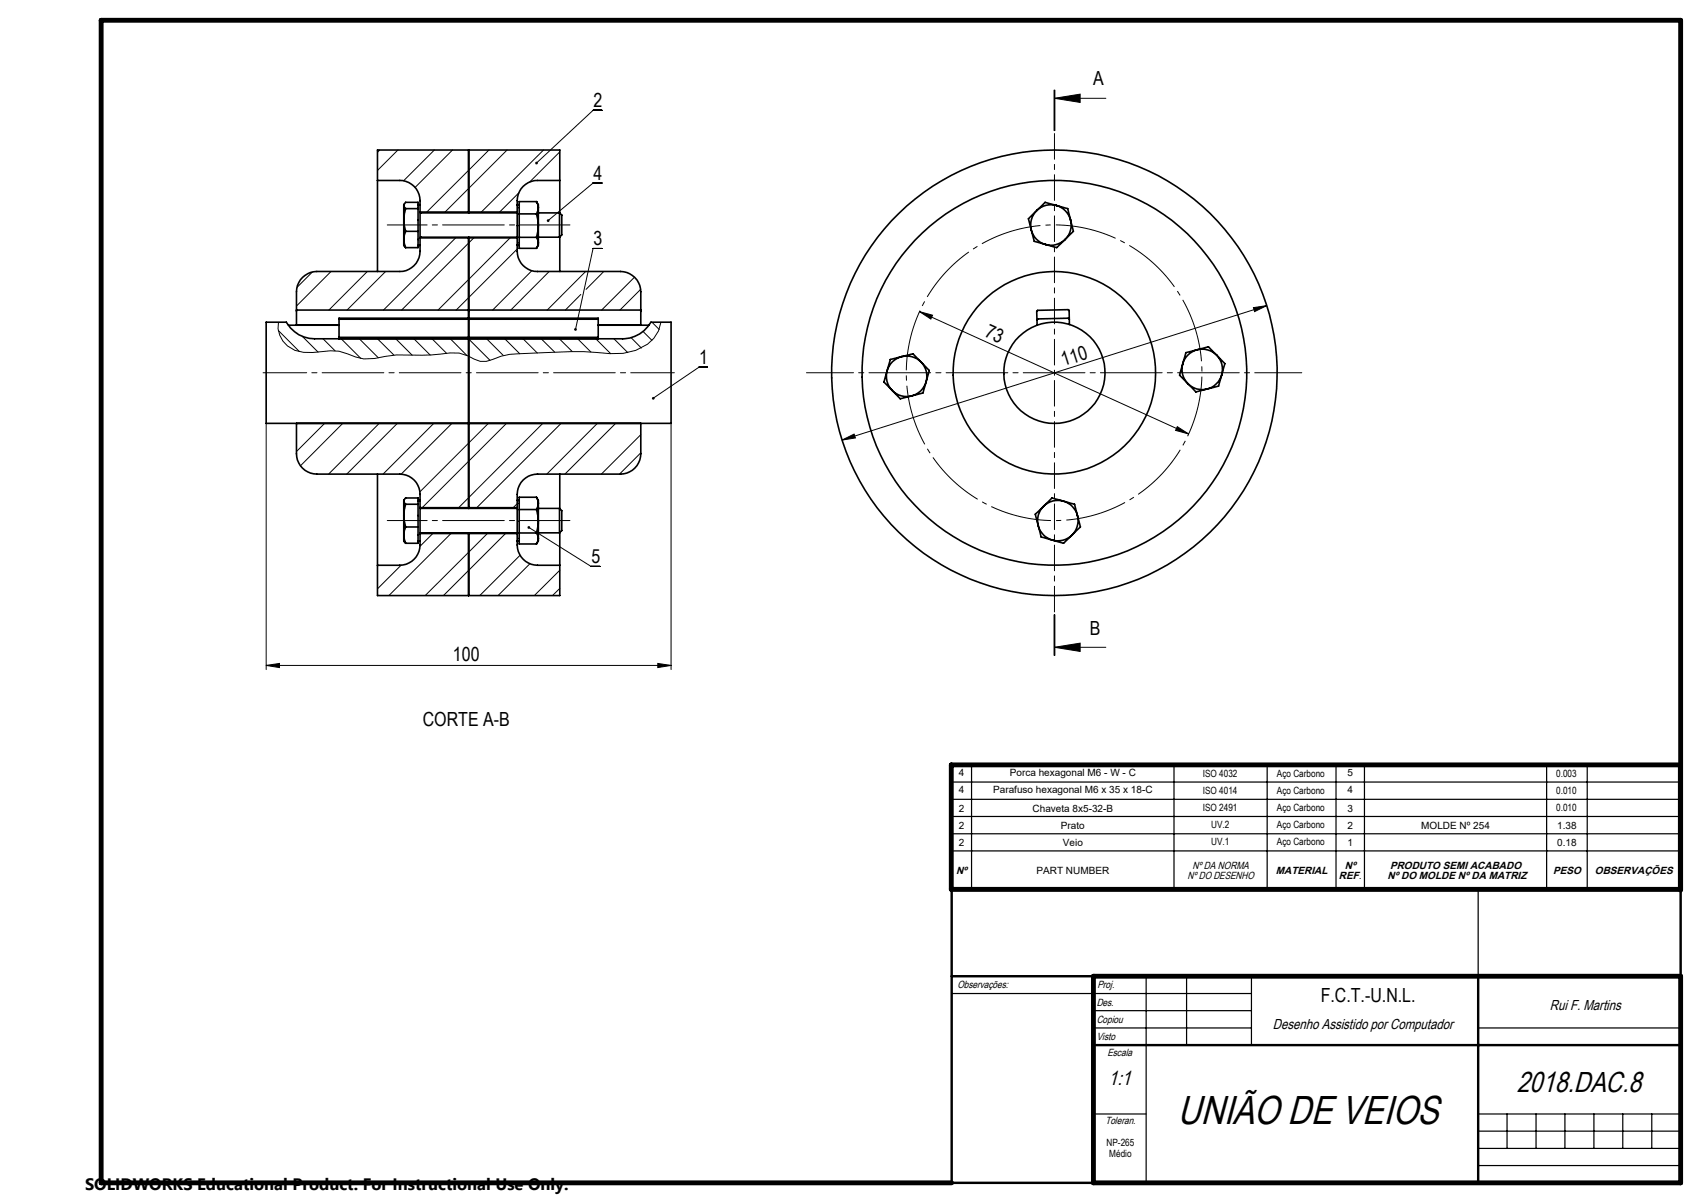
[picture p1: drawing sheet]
<svg xmlns="http://www.w3.org/2000/svg" width="420mm" height="297mm" viewBox="0 0 420 297" stroke-linecap="round" stroke-linejoin="round" font-family="sans-serif">
<g fill="none" stroke="#000" stroke-width=".25">
<path d="M93.8 37l-.6 .6M98.2 37l-5 5.1M107.2 37l-7.5 7.6M111.7 37l-9.2 9.3M120.7 37l-15.3 15.3M125.2 37l-15.3 15.3M134.2 37l-15.3 15.3M138.2 37.5l-7.4 7.4M148.6 27.2h-2.2l-13.9 13M260.3 22.3v10M260.3 24.3l6.4-1.1v2.1zM260.3 24.3h12.7"/>
<path d="M260.4 22.3v10M260.5 22.3v10M112.5 58.7l-17.8 17.8M117 58.7l-17.8 17.8M125.9 58.7l-17.7 17.8M128.1 47.6l-4.7 4.7M148.6 45.2h-2.2l-11.1 9.3M68.8 79.5a6.5 6.5 0 0 0 6.2 7.5l4.4-.2a12 12 0 0 1 8.4 1.3l2 .5 2.7-.1 5.4-.9a71.3 71.3 0 0 0 13.2-.5l2.3 .1 2.2 .7 3 1.3h1.5l3.6-1.3 2.1-.4 8.6-.4a79.5 79.5 0 0 1 16.2 .2 12.9 12.9 0 0 0 10.8-3.8l1.2-1.8 .6-2.2M77.1 67.2l-3.8 3.7M81.7 67l-8.5 8.6M90.7 67l-9.5 9.5M95.2 67l-9.5 9.5"/>
<path d="M127.7 61.5l-15.1 15M131.3 66.8l-9.7 9.7M135.6 67l-9.5 9.5M143.4 72.7l-3.8 3.8M144.6 67l-9.5 9.5M148.6 61.3h-2.2l-4.3 20M149.1 67l-4.4 4.4M156.7 68.4l-8.1 8.1M158.2 71.4l-5.1 5.1M161 79.5l1.8 1.8M227 76.9l66.5 30.2M227 76.9l3.3 .9-.5 1z"/>
<path d="M309.5 75.9l3.3-.4-3 1.4zM312.8 75.5l-104.9 33.2M68.7 81.6l5.2 5.2M74.6 83l3.9 3.9M79.8 83.6l2.9 3M84.2 83.6l4.9 4.9M88.7 83.6l4.7 4.7M93.2 83.6l4.1 4.1M97.7 83.6l4.1 4.1M102.2 83.6l4 4.1M106.7 83.6l3.6 3.6M111.2 83.6l4.1 4.2"/>
<path d="M115.7 83.6l5.3 5.4M120.2 83.6l4.1 4.2M124.6 83.6l3.7 3.7M129.2 83.6l3.5 3.6M133.6 83.6l3.3 3.3M138.1 83.6l3.2 3.2M142.6 83.6l3.3 3.3M147.1 83.6l3.7 3.7M151.6 83.6l3.4 3.5M155.8 83.4l2.6 2.5M158.8 81.8l2.2 2.2M174.7 90.7h-2.1l-11.3 7.6"/>
<path d="M65.7 104.5v60.8M80.2 104.5l-7 7M84.6 104.5l-10.4 10.5M93.6 104.5l-12.5 12.5M98.1 104.5l-12.5 12.5M107.1 104.5l-12.5 12.5M111.6 104.5l-12.5 12.5M120.6 104.5l-16.9 16.9M125.1 104.5l-20.9 20.8M134 104.5l-20.8 20.8M138.5 104.5l-20.8 20.8M147.5 104.5l-12.5 12.5"/>
<path d="M152 104.5l-12.5 12.5M158.2 107.3l-9.7 9.7M158.2 111.8l-5.2 5.2M165.7 104.5v60.8M207.9 108.7l3-1.5 .3 .9zM290.7 105.3l2.8 1.8-3.2-.8zM99.1 139.5l-5.9 5.9M106.9 131.7l-3.2 3.2M111.3 131.7l-15.3 15.3M120.3 131.7l-15.3 15.3M124.8 131.7l-15.3 15.3M127.7 124.4l-1 .9"/>
<path d="M128.4 137.1l-9.9 9.9M130.6 130.2l15.3 9.6h2.2M130.8 139.2l-7.8 7.8M138.2 140.8l-6.3 6.2M138.2 145.3l-1.8 1.7M260.3 151.8v10M260.3 159.8l6.4-1v2zM260.3 159.8h12.7M260.4 151.8v10M260.5 151.8v10zM65.7 164.3l3.3-.5v1zM65.7 164.3h100"/>
<path d="M162.4 163.8l3.3 .5-3.3 .5z"/>
</g>
<path d="M295.2 81.4a36.5 36.5 0 0 0-61.2-14.7 36.5 36.5 0 0 0 16.8 60.6 36.5 36.5 0 0 0 44.9-44.1l-.5-1.8" fill="none" stroke="#000" stroke-width=".25" stroke-dasharray="15.2 1.3 1.3 1.3" stroke-dashoffset="7.3" stroke-linecap="butt"/>
<g fill="none" stroke="#000" stroke-width=".3">
<path d="M234.9 193.1h180M234.9 197.3h180M239.9 188.8v30.8M289.9 188.8v30.8M312.9 188.8v30.8M329.9 188.8v30.8M336.9 188.8v30.8M381.9 188.8v30.8M391.9 188.8v30.8M234.9 201.6h180M234.9 205.8h180M234.9 210.1h180"/>
<path d="M365 219.8v21.2M235 245.3h74M270 249.5h39M270 253.8h39M283 241v51M293 241v17M309 241v17M365 253.8h50M270 275h13M365 275h50M365 279.3h50M372.1 275v8.5"/>
<path d="M379.3 275v8.5M386.4 275v8.5M393.6 275v8.5M400.7 275v8.5M407.8 275v8.5M365 283.5h50M365 287.8h50"/>
</g>
<path d="M234.9 188.8h180v30.8h-180zM415 219.8v-214.8h-390v287h210M270 241h145v51h-145z" fill="none" stroke="#000" stroke-width="1.2"/>
<path d="M260.4 22.3v139.5" fill="none" stroke="#000" stroke-width=".25" stroke-dasharray="6.3 1.3 1.3 1.3" stroke-dashoffset="-.6"/>
<path d="M138.2 55.5h-42.6M138.2 128.5h-42.6" fill="none" stroke="#000" stroke-width=".25" stroke-dasharray="15.2 1.3 1.3 1.3" stroke-dashoffset="5.4"/>
<path d="M138.2 55.5h2.5M138.2 128.5h2.5" fill="none" stroke="#000" stroke-width=".25" stroke-dasharray="15.2 1.3 1.3 1.3"/>
<path d="M65 92h101.5" fill="none" stroke="#000" stroke-width=".25" stroke-dasharray="15.2 1.3 1.3 1.3" stroke-dashoffset="4.5"/>
<path d="M85.5 83.5h28.2M146 83.5h-28.2" fill="none" stroke="#000" stroke-width=".25" stroke-dasharray="15.2 1.3 1.3 1.3" stroke-dashoffset="3"/>
<path d="M199.1 92h122.3" fill="none" stroke="#000" stroke-width=".25" stroke-dasharray="15.2 1.3 1.3 1.3" stroke-dashoffset="3.6"/>
<path d="M235 241h35M270 258h145M365 241v51M415 241v-21.2h-180v72.2h35" fill="none" stroke="#000" stroke-width=".6"/>
<g fill="#000">
<path d="M260.3 24.3l6.4-1.1v2.1zM260.3 159.8l6.4-1v2z"/>
<path d="M132.2 40.1v.4l.3-.3-.3 .3a.35 .35 0 0 0 .5 0 .35 .35 0 0 0 0-.5 .35 .35 0 0 0-.5 .1zM135 54.3l.1 .4 .2-.2-.2 .2a.34 .34 0 0 0 .5 0 .34 .34 0 0 0-.1-.5 .34 .34 0 0 0-.5 .1zM141.8 81.1l-.1 .3 .3 .3 .1-.4-.1 .4a.34 .34 0 0 0 .4-.5 .34 .34 0 0 0-.6-.1zM161 98.1v.4l.3-.2-.3 .2a.33 .33 0 0 0 .5 .1 .33 .33 0 0 0 0-.5 .33 .33 0 0 0-.5 0zM130.3 130a.34 .34 0 0 0 .2 .6 .34 .34 0 0 0 .4-.4 .34 .34 0 0 0-.5-.2l.2 .2z"/>
<path d="M207.9 108.7l3.3-.6-.3-.9zM309.5 75.9l.3 1 3-1.4z"/>
<path d="M290.7 105.3l-.4 1 3.2 .8zM227 76.9l2.8 1.9 .5-1z"/>
<path d="M65.7 164.3l3.3-.5v1zM162.4 163.8l3.3 .5-3.3 .5z"/>
</g>
<g fill="none" stroke="#000" stroke-width=".4">
<path d="M115.7 37v15.6M93.2 44.6v22.4M93.2 44.6h5.5a5.2 5.2 0 0 1 5 6.1v8.9a8.8 8.8 0 0 1-.9 5.4 5 5 0 0 1-4.1 2h-20.5a5.1 5.1 0 0 0-5 5v8.3M93.2 44.6v-7.6h45v7.6M99.7 54.3l.5 2.8M99.7 54.3v4.8M99.7 59.1l.5 2M99.7 50.7l.5 .8M99.7 50.7v3.6M99.7 50.7l.5-.8h3v11.2h-3M99.7 59.1a1.96 1.96 0 0 0 .5 2M99.8 50.4l-.1 .3"/>
<path d="M100.2 51.5l-.5 2.8M100.2 57.1l-.5 2M100.2 57.1h3M100.2 51.5h3M103.2 50.5h.5M115.7 58.6v66.9M127.7 52.3h-24l.2 .3h23.8M127.7 58.6h-23.8l-.2 .1h24M127.7 50.5h.5M128.2 58.6h4.3M128.2 52.8h4.3M132.5 49.8l.4 1.5"/>
<path d="M132.5 52.8l.4 2.9M132.5 58.6l.4 1.4M132.5 49.8h-4.3v11.5h4.3l.4-1.3M132.5 49.8l.4 .7v.8M132.9 51.3l-.4 1.5M132.9 51.3v4.4M132.9 55.7l-.4 2.9M132.9 55.7v4.3M132.9 60v.6l-.4 .6M132.9 58.6h5.2M132.9 52.6h5.2M138.1 52.6l.6 .5v4.9l-.6 .6"/>
<path d="M138.1 52.6v6M138.2 44.6v8M138.2 58.5v8.5M138.2 44.6h-5.5a5.2 5.2 0 0 0-5 6.3v8.6a8.9 8.9 0 0 0 1 5.5 5 5 0 0 0 4 2h20.5a5.1 5.1 0 0 1 5 5v8.3M254.6 56.8a4.9 4.9 0 0 0 3.6 3.6M254.6 56.8l.8 2.8 2.8 .8M256 52a5 5 0 0 0-1.4 4.8M256 52l-2.1 2 .7 2.8M260.8 50.7a5 5 0 0 0-4.8 1.3M260.8 50.7a5.1 5.1 0 0 1 3.5 3.6M260.8 50.7l-2.7-.8-2.1 2.1M260.8 50.7l2.8 .8 .7 2.8"/>
<path d="M263 59.1a5 5 0 0 1-4.8 1.3M263 59.1l-2.1 2-2.7-.7M264.3 54.3a5 5 0 0 1-1.3 4.8M264.3 54.3l.7 2.8-2 2M65.7 79.5h5a8.2 8.2 0 0 0 7 4.1h76a8.1 8.1 0 0 0 7-4.1h5v25h-100zM73.2 76.5h85M83.7 78.8h64M103.2 60.6h.5M127.7 60.6h.5M264.1 78.8l-.3-.2-7.5 .1-.3 .3M71.2 80.3h12.5M83.7 83.6h64"/>
<path d="M83.7 83.3h64M83.7 83.6v-5h64v5M147.7 80.3h12.5M219 91.5a5 5 0 0 0 1.3 4.9M219 91.5l-.7 2.8 2 2.1M220.3 96.4a5 5 0 0 0 4.8 1.4M220.3 96.4l2 2.1 2.8-.7M222.6 88a5 5 0 0 0-3.6 3.5M222.6 88a5.1 5.1 0 0 1 4.8 1.4M222.6 88l-2.8 .8-.8 2.7M222.6 88l2.8-.7 2 2.1M227.4 89.4a5 5 0 0 1 1.3 4.9"/>
<path d="M227.4 89.4l2 2.1-.7 2.8M228.7 94.3a5 5 0 0 1-3.6 3.5M228.7 94.3l-.8 2.7-2.8 .8M264.1 80.1l-.1-3.5-.3-.2-7.6 .3v3.6M292 89.8a5 5 0 0 0 1.3 4.9M292 89.8l-.7 2.8 2 2.1M293.3 94.7a4.8 4.8 0 0 0 4.8 1.3M293.3 94.7l2 2.1 2.8-.8M295.6 86.4a5.1 5.1 0 0 1 4.8 1.3M295.6 86.4a5 5 0 0 0-3.6 3.4M295.6 86.4l-2.8 .7-.8 2.7M295.6 86.4l2.8-.8 2 2.1"/>
<path d="M300.4 87.7a5 5 0 0 1 1.3 4.8M300.4 87.7l2 2.1-.7 2.7M301.7 92.5a5.1 5.1 0 0 1-3.6 3.5M301.7 92.5l-.8 2.8-2.8 .7M73.2 104.5v7.5a5.1 5.1 0 0 0 5 5h20.5a5 5 0 0 1 5 5.1v1.4M93.2 117v22.6M138.2 117v8.6M158.2 104.5v7.5a5.1 5.1 0 0 1-5 5h-20.5a5 5 0 0 0-5 5.1v1.4M93.2 139.6v7.4h45v-7.4M99.7 127.3l.5 2.8M99.7 127.3v4.8M99.7 132.1l.5 2"/>
<path d="M99.7 123.7l.5 .8M99.7 123.7v3.6M99.7 123.7l.5-.8h3v11.2h-3M99.7 132.1a1.96 1.96 0 0 0 .5 2M99.8 123.3l-.1 .4M100.2 124.5l-.5 2.8M100.2 130.1l-.5 2M100.2 130.1h3M100.2 124.5h3M103.2 123.5h.5M103.2 133.5h.5M103.7 125.3l.2 .2h23.8"/>
<path d="M103.7 133.5a5.2 5.2 0 0 1-5 6.1h-5.5M103.7 123.5v10M103.7 125.3h24M103.7 131.7h24M115.7 131.5v15.5M127.7 131.5h-23.8l-.2 .3M127.7 133.5a5.2 5.2 0 0 0 5 6.1h5.5M127.7 123.5v10M127.7 123.5h.5M127.7 133.5h.5M128.2 125.8h4.3M128.2 131.6h4.3"/>
<path d="M132.5 122.8l.4 1.5M132.5 125.8l.4 2.9M132.5 131.6l.4 1.3M132.5 122.8h-4.3v11.5h4.3l.4-1.4M132.5 122.8l.4 .7v.8M132.9 124.3l-.4 1.5M132.9 124.3v4.4M132.9 128.7l-.4 2.9M132.9 128.7v4.2M132.9 132.9v.6l-.4 .7M132.9 131.5h5.2M132.9 125.5h5.2"/>
<path d="M138.1 125.5l.6 .6v4.9l-.6 .5M138.1 125.5v6M138.2 131.5v8.1M256.4 129.8a5 5 0 0 0 3.5 3.5M256.4 129.8l.7 2.8 2.8 .7M257.7 125l-2.1 2 .8 2.8M257.7 125a4.9 4.9 0 0 0-1.3 4.8M262.5 123.7a5 5 0 0 0-4.8 1.3M262.5 123.7a5 5 0 0 1 3.5 3.6M262.5 123.7l-2.7-.8-2.1 2.1M262.5 123.7l2.8 .8 .7 2.8M264.7 132.1a5 5 0 0 1-4.8 1.2"/>
<path d="M264.7 132.1l-2.1 2-2.7-.8M266 127.3a5.1 5.1 0 0 1-1.3 4.8M266 127.3l.8 2.8-2.1 2"/>
<circle cx="260.3" cy="92" r="25"/>
<circle cx="260.3" cy="92" r="12.5"/>
<circle cx="260.3" cy="92" r="55"/>
<circle cx="260.3" cy="92" r="47.5"/>
</g>
<text font-size="10" x="290.8" y="277.5">UNIÃO DE VEIOS</text>
<text font-size="7.1" x="374.5" y="269.7">2018.DAC.8</text>
<text font-size="5" x="273.7" y="267.9">1:1</text>
<g font-size="4.8">
<text x="269.9" y="21">A</text>
<text x="146.5" y="26.5">2</text>
<text x="146.5" y="44.4">4</text>
<text x="146.5" y="60.6">3</text>
<text x="242.9" y="83" transform="rotate(24 242.9 83)">73</text>
<text x="172.6" y="89.9">1</text>
<text x="262.6" y="90.4" transform="rotate(-18 262.6 90.4)">110</text>
<text x="146" y="139.1">5</text>
<text x="269.1" y="156.7">B</text>
<text x="111.8" y="163.2">100</text>
<text x="104.4" y="179.2">CORTE A-B</text>
<text x="326.1" y="247.5">F.C.T.-U.N.L.</text>
</g>
<text font-size="4.1" x="21" y="293.7">SOLIDWORKS Educational Product. For Instructional Use Only.</text>
<g font-size="3.6">
<text x="382.7" y="249.3">Rui F. Martins</text>
<text x="314.3" y="254">Desenho Assistido por Computador</text>
</g>
<g font-size="2.6">
<text x="236.1" y="215.7">Nº</text>
<text x="294.5" y="214.5">Nº DA NORMA</text>
<text x="315" y="215.7">MATERIAL</text>
<text x="332.1" y="214.5">Nº</text>
<text x="343.2" y="214.5">PRODUTO SEMI ACABADO</text>
<text x="383.5" y="215.7">PESO</text>
<text x="393.8" y="215.7">OBSERVAÇÕES</text>
<text x="293.2" y="217">Nº DO DESENHO</text>
<text x="330.6" y="217">REF.</text>
<text x="342.6" y="217">Nº DO MOLDE Nº DA MATRIZ</text>
<text x="236.4" y="244">Observações:</text>
<text x="271" y="244">Proj.</text>
<text x="270.8" y="248.3">Des.</text>
<text x="270.8" y="256.7">Visto</text>
<text x="270.8" y="252.5">Copiou</text>
<text x="273.4" y="260.8">Escala</text>
<text x="272.9" y="277.6">Toleran.</text>
</g>
<g font-size="2.5">
<text x="236.7" y="191.6">4</text>
<text x="249.3" y="191.6">Porca hexagonal M6 - W - C</text>
<text x="297" y="191.8">ISO 4032</text>
<text x="315.3" y="191.8">Aço Carbono</text>
<text x="332.7" y="191.6">5</text>
<text x="384.3" y="191.8">0.003</text>
<text x="236.7" y="195.9">4</text>
<text x="245.2" y="195.9">Parafuso hexagonal M6 x 35 x 18-C</text>
<text x="297" y="196">ISO 4014</text>
<text x="315.3" y="196">Aço Carbono</text>
<text x="332.7" y="195.9">4</text>
<text x="384.3" y="196.1">0.010</text>
<text x="236.7" y="200.4">2</text>
<text x="255" y="200.4">Chaveta 8x5-32-B</text>
<text x="297" y="200.3">ISO 2491</text>
<text x="315.3" y="200.3">Aço Carbono</text>
<text x="332.7" y="200.4">3</text>
<text x="384.3" y="200.3">0.010</text>
<text x="236.7" y="204.6">2</text>
<text x="236.7" y="208.9">2</text>
<text x="262" y="204.6">Prato</text>
<text x="262.4" y="208.9">Veio</text>
<text x="299" y="208.7">UV.1</text>
<text x="299" y="204.5">UV.2</text>
<text x="315.3" y="204.5">Aço Carbono</text>
<text x="315.3" y="208.7">Aço Carbono</text>
<text x="332.7" y="204.6">2</text>
<text x="332.7" y="208.9">1</text>
<text x="350.9" y="204.6">MOLDE Nº 254</text>
<text x="384.5" y="204.6">1.38</text>
<text x="384.5" y="208.9">0.18</text>
<text x="255.9" y="215.7">PART NUMBER</text>
<text x="273.2" y="282.9">NP-265</text>
<text x="273.9" y="285.7">Médio</text>
</g>
</svg>
